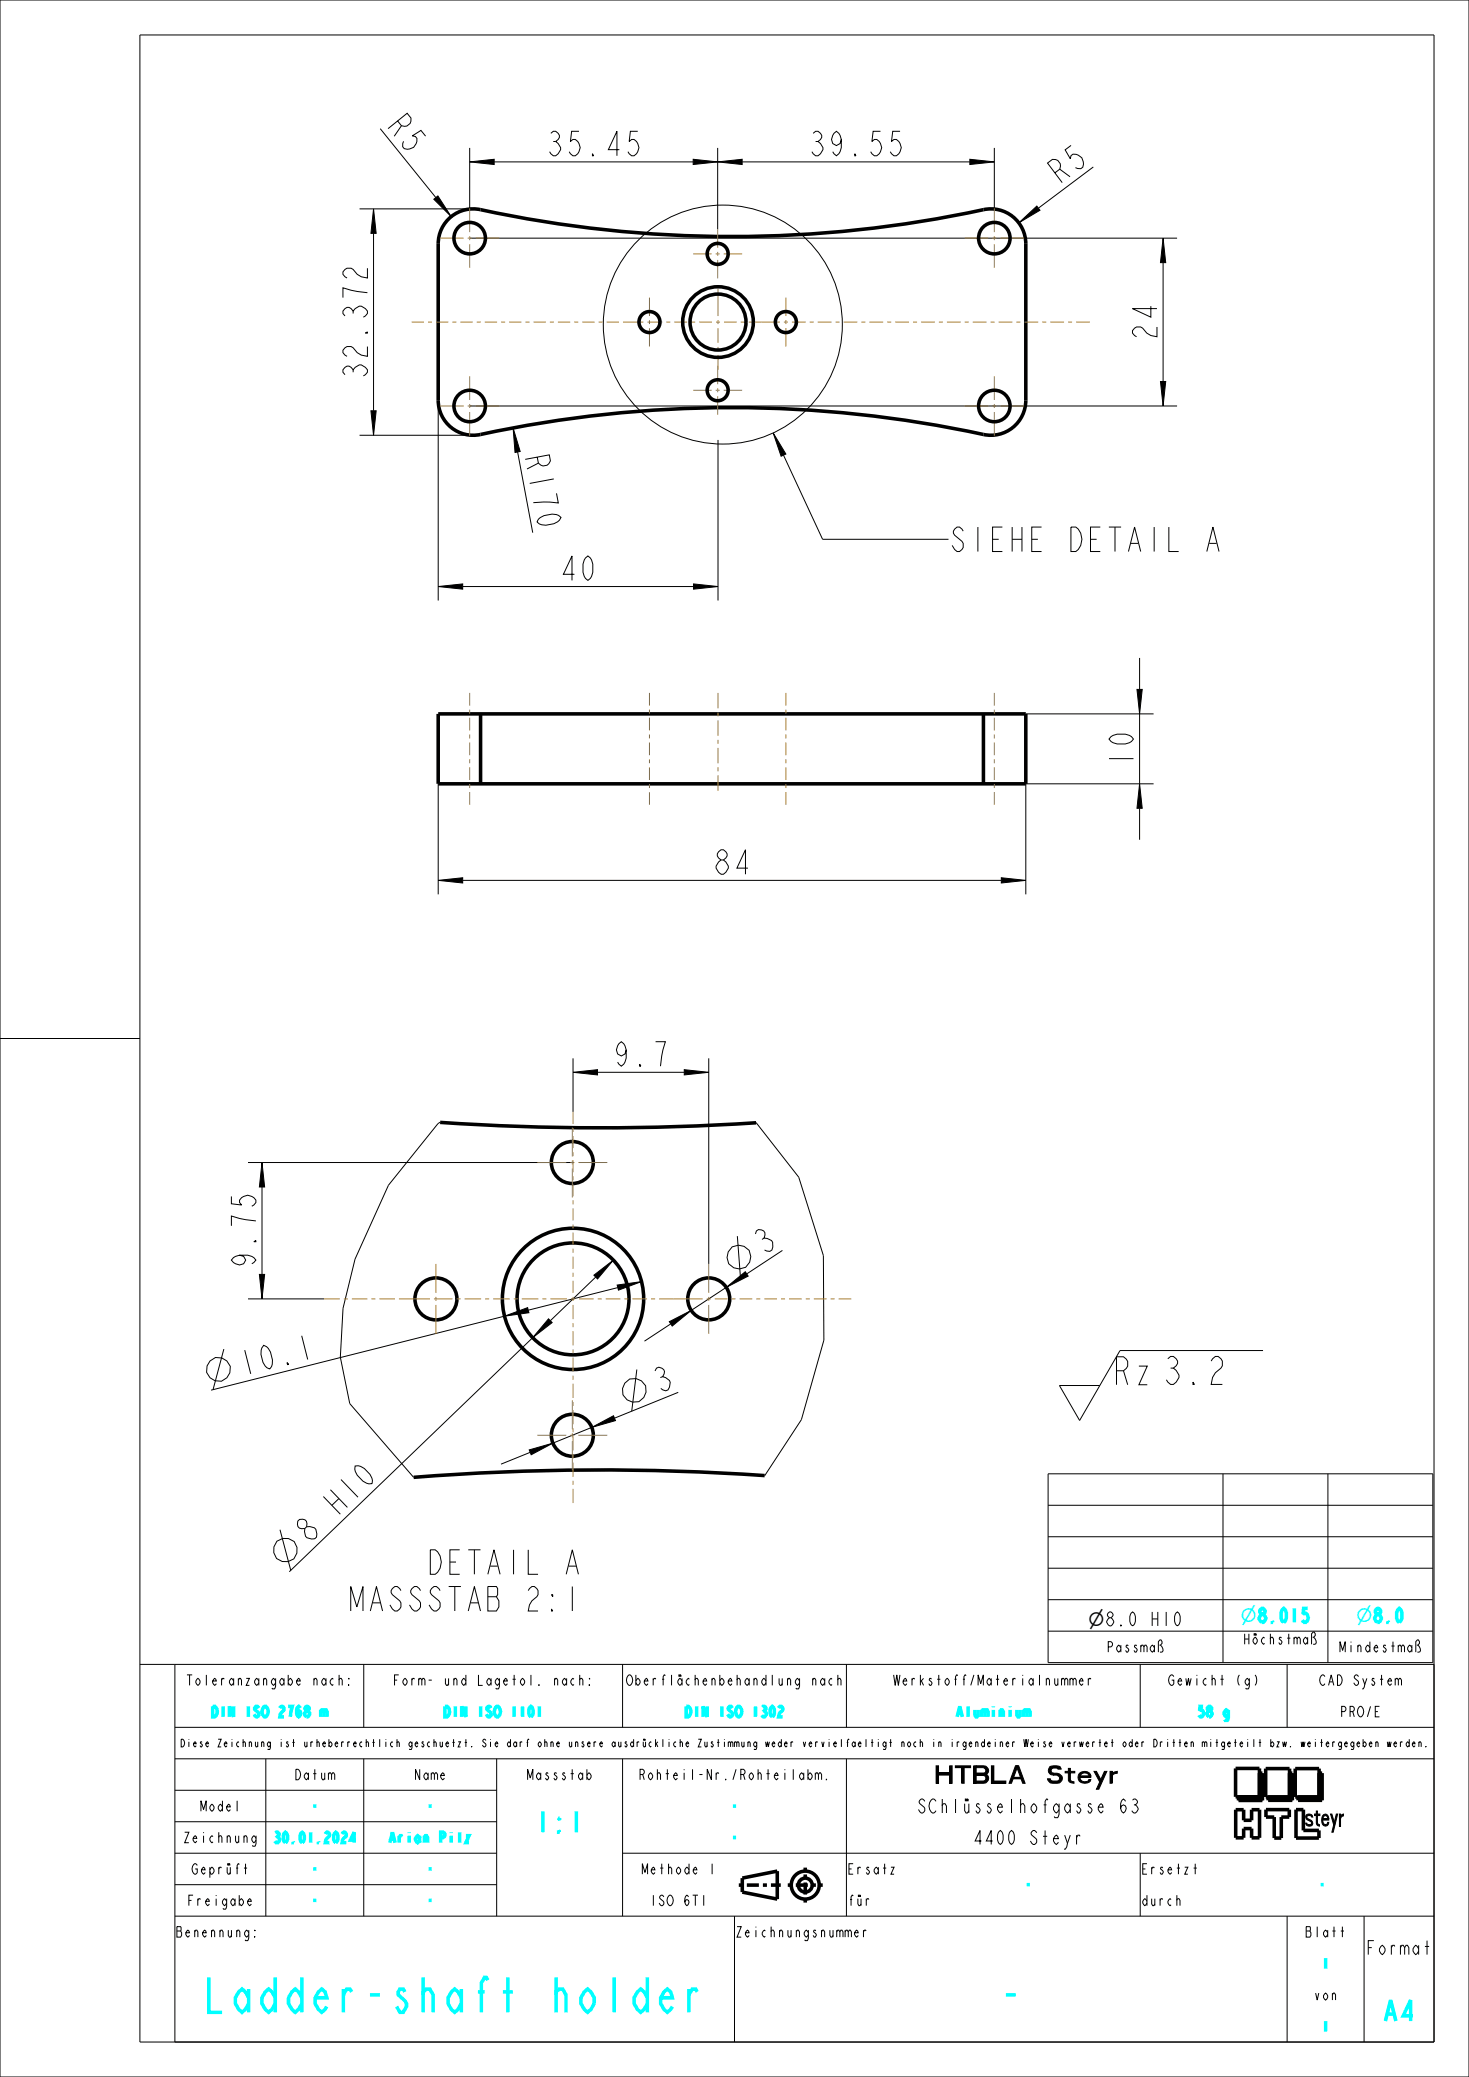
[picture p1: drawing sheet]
<svg xmlns="http://www.w3.org/2000/svg" width="210mm" height="297mm" viewBox="0 0 210 297" stroke-linecap="round" stroke-linejoin="round" font-family="sans-serif">
<path d="M105.6 269.6h6M112.6 269.6h5M115.1 272.1v-5" fill="none" stroke="#000" stroke-width=".51" stroke-dasharray=".6 .6 1.7 .6" stroke-linecap="butt"/>
<g fill="none" stroke="#000" stroke-width=".51">
<path d="M64 31.4a5 5 0 0 1 4.7-1.4 170.9 170.9 0 0 0 72.5-.1 5 5 0 0 1 5.4 5v22.3a5 5 0 0 1-6 4.9 170.9 170.9 0 0 0-72.5 .1 5 5 0 0 1-5.5-5v-22.3a5 5 0 0 1 1.4-3.5zM62.6 102.1h84v10h-84zM68.7 102.1v10M140.6 102.1v10M62.9 160.5a340 340 0 0 0 45.2 .1M109.3 211a340 340 0 0 0-50.2 .3M176.6 252.9h3.4v4h-3.4zM176.6 258.8h1.2v1.5h1.1v-1.5h1.2v4h-1.2v-1.3h-1.1v1.3h-1.2zM180 253.5h.5v4h-3.5v-.6M180.9 252.9h3.4v4.1h-3.4zM181 258.8h3.3v1h-1.1v3h-1v-3h-1.2zM184.3 253.5h.4v3.9h-3.4v-.4"/>
<path d="M185.2 252.9h3.4v4.1h-3.4zM186.3 258.8h-1v4h3.2M188.6 253.5h.4v3.9h-3.4v-.4M106.1 268.6l5-1v4l-5-1z"/>
<circle cx="81.8" cy="166.2" r="3"/>
<circle cx="62.3" cy="185.7" r="3"/>
<circle cx="81.9" cy="185.7" r="10.1"/>
<circle cx="81.9" cy="185.7" r="8"/>
<circle cx="101.3" cy="185.7" r="3"/>
<circle cx="81.8" cy="205.2" r="3"/>
<circle cx="115.1" cy="269.6" r="2"/>
<circle cx="115.1" cy="269.6" r="1"/>
</g>
<g fill="none" stroke="#000" stroke-width=".14">
<path d="M0 0h210v297h-210zM20 5h185v287h-185zM54.4 18.4l7.9 9.9M51.4 29.9h16.2M53.4 29.9l.4 3.5h-.8zM53.4 33.4v25.3M62 28.5l.6-.5 1.9 3zM67.1 23.2l3.5-.4v.7zM67.1 21.2v8.6M67.1 34.1h101.2M70.6 23.2h28.5M99.1 22.8l3.5 .4-3.5 .3z"/>
<path d="M102.6 23.2l3.5-.4v.7zM102.6 21.2v11.6M106.1 23.2h32.5M138.6 22.8l3.5 .4-3.5 .3zM142.1 21.2v8.6M145.6 31.9l2.6-2.4 .5 .6zM156.3 23.9l-7.9 5.9M166.3 34.1l.3 3.5h-.7zM166.3 37.6v17M53 58.7h.8l-.4 3.5zM62.6 57.2v28.7M67.1 58.1h101.2"/>
<path d="M165.9 54.6h.7l-.3 3.5zM51.4 62.2h16.2M73.4 61.2l1 3.4-.8 .1zM74 64.6l2.2 11.6M102.6 62.9v23M62.6 83.9l3.5-.4v.7zM66.1 83.9h33M99.1 83.5l3.5 .4-3.5 .3zM162.5 98.6h.8l-.4 3.5zM162.9 94.1v4.5M62.6 112.1v15.8M146.6 102.1h18.3"/>
<path d="M162.9 112.1l.4 3.5h-.8zM162.9 102.1v10M162.9 115.6v4.5M164.9 112.1h-18.3v15.8M62.6 125.9l3.5-.4v.8zM66.1 125.9h77M143.1 125.5l3.5 .4-3.5 .4zM0 148.5h20M81.9 153.3l3.5-.3v.7zM81.9 151.3v7.7M85.4 153.3h12.4M97.8 153l3.5 .3-3.5 .4z"/>
<path d="M101.3 151.3v29.4M35.5 166.2h46.3M37.5 166.2l.3 3.5h-.7zM37.5 169.7v12.5M62.9 160.5l-.3 .2-7.1 8.8-4.7 10.5-1.8 7.1-.3 7 1.3 6.6 9.1 10.6M105.4 176.8l.5 5.9M108.1 160.5l6.1 7.8 3.5 11.2 .1 12.1-3.2 11.4-5.3 8M111.9 178.8l-5.2 3.4M32 192.9l-1.5 5.8M35.5 185.7h10.9M37.1 182.2h.7l-.3 3.5zM72.1 188.2l3.3-1.2 .2 .7z"/>
<path d="M72.1 188.2l-41.9 10.6M76.2 191.3l-34.8 33.5M78.4 188.6l.5 .5-2.7 2.2zM84.9 182.3l2.8-2.1-2.3 2.7zM85.2 182.6l-6.5 6.3M88.2 183.8l3.5-.5-3.3 1.2zM88.3 184.1l-12.8 3.2M91 195.8l-.7 6M95.7 189l3.1-1.6-2.7 2.2zM95.9 189.3l-3.8 2.5M97 199.1l-9.2 3.7M103.8 184.1l2.7-2.3 .5 .7z"/>
<path d="M103.8 184.1l-5 3.3M40 218.7l1.6 5.9M75.7 207.3l3.3-.9-3.1 1.6zM75.8 207.7l-4.2 1.7M84.6 204.1l3.1-1.7 .3 .7zM84.6 204.1l-5.6 2.3M149.8 210.7h55v27h-55zM149.8 215.2h55M149.8 219.7h55M174.8 210.7v27M189.8 210.7v27M20 238h185"/>
<path d="M25 238v54M52 238v9M89 238v9M121 238v9M149.8 224.2h55M149.8 228.7h55M149.8 233.2h55M163 238v9M184 238v9M25 247h180M25 251.5h180M25 256h46"/>
<path d="M38 251.5v22.5M52 251.5v22.5M71 251.5v22.5M89 251.5v22.5M121 251.5v22.5M177.1 256.9l-.1 .1M177.2 256.9l-.2 .2M177.3 256.9l-.3 .3M177.4 256.9l-.4 .4M177.5 256.9l-.5 .5M177.6 256.9l-.6 .5M177.6 256.9l-.5 .6"/>
<path d="M177.7 256.9l-.5 .6M177.8 256.9l-.5 .6M177.9 256.9l-.5 .6M178 256.9l-.5 .6M178.1 256.9l-.5 .6M178.2 256.9l-.5 .6M178.3 256.9l-.5 .6M178.4 256.9l-.6 .6M178.5 256.9l-.6 .6M178.5 256.9l-.5 .6M178.6 256.9l-.5 .6M178.7 256.9l-.5 .6"/>
<path d="M178.8 256.9l-.5 .6M178.9 256.9l-.5 .6M179 256.9l-.5 .6M179.1 256.9l-.5 .6M179.2 256.9l-.5 .6M179.3 256.9l-.6 .6M179.4 256.9l-.6 .6M179.4 256.9l-.5 .6M179.5 256.9l-.5 .6M179.6 256.9l-.5 .6M179.7 256.9l-.5 .6M179.8 256.9l-.5 .6"/>
<path d="M179.9 256.9l-.5 .6M180 256.9l-.5 .6M180.1 253.5l-.1 .1M180.2 253.5l-.2 .2M180.3 253.5l-.3 .3M180.4 253.5l-.4 .4M180.5 257.4v.1M180.5 257.3l-.1 .2M180.5 257.3l-.2 .2M180.5 257.2l-.3 .3M180.5 257.1l-.4 .4M180.5 257l-.5 .5"/>
<path d="M180.5 256.9l-.6 .6M180.5 256.8l-.7 .7M180.5 256.7l-.8 .8M180.5 256.6l-.9 .9M180.5 256.5l-.9 1M180.5 256.4l-.5 .5M180.5 256.4l-.5 .4M180.5 256.3l-.5 .4M180.5 256.2l-.5 .4M180.5 256.1l-.5 .4M180.5 256l-.5 .4M180.5 255.9l-.5 .4"/>
<path d="M180.5 255.8l-.5 .4M180.5 255.7l-.5 .5M180.5 255.6l-.5 .5M180.5 255.6l-.5 .4M180.5 255.5l-.5 .4M180.5 255.4l-.5 .4M180.5 255.3l-.5 .4M180.5 255.2l-.5 .4M180.5 255.1l-.5 .4M180.5 255l-.5 .4M180.5 254.9l-.5 .4M180.5 254.8l-.5 .5"/>
<path d="M180.5 254.7l-.5 .5M180.5 254.7l-.5 .4M180.5 254.6l-.5 .4M180.5 254.5l-.5 .4M180.5 254.4l-.5 .4M180.5 254.3l-.5 .4M180.5 254.2l-.5 .4M180.5 254.1l-.5 .4M180.5 254l-.5 .5M180.5 253.9l-.5 .5M180.5 253.8l-.5 .5M180.5 253.8l-.5 .4"/>
<path d="M180.5 253.7l-.5 .4M180.5 253.6l-.5 .4M181.3 257h.1M181.4 257l-.1 .1M181.5 257l-.2 .2M181.6 257l-.3 .2M181.7 257l-.4 .3M181.8 257l-.5 .4M181.9 257l-.5 .4M181.9 257l-.4 .4M182 257l-.4 .4M182.1 257l-.5 .4"/>
<path d="M182.2 257l-.5 .4M182.3 257l-.5 .4M182.4 257l-.5 .4M182.5 257l-.5 .4M182.6 257l-.5 .4M182.7 257l-.5 .4M182.7 257l-.4 .4M182.8 257l-.4 .4M182.9 257l-.5 .4M183 257l-.5 .4M183.1 257l-.5 .4M183.2 257l-.5 .4"/>
<path d="M183.3 257l-.5 .4M183.4 257l-.5 .4M183.5 257l-.5 .4M183.6 257l-.5 .4M183.6 257l-.4 .4M183.7 257l-.4 .4M183.8 257l-.5 .4M183.9 257l-.5 .4M184 257l-.5 .4M184.1 257l-.5 .4M184.2 257l-.5 .4M184.3 257l-.5 .4"/>
<path d="M184.4 253.5l-.1 .1M184.5 253.5l-.2 .2M184.6 253.5l-.3 .3M184.7 253.5l-.4 .4M184.7 257.4h.1M184.7 257.3l-.1 .1M184.7 257.2l-.2 .2M184.7 257.1l-.3 .3M184.7 257l-.4 .4M184.7 256.9l-.5 .5M184.7 256.8l-.5 .6M184.7 256.8l-.6 .6"/>
<path d="M184.7 256.7l-.7 .7M184.7 256.6l-.8 .8M184.7 256.5l-.4 .4M184.7 256.4l-.4 .4M184.7 256.3l-.4 .4M184.7 256.2l-.4 .4M184.7 256.1l-.4 .4M184.7 256l-.4 .4M184.7 255.9l-.4 .4M184.7 255.8l-.4 .4M184.7 255.7l-.4 .4M184.7 255.6l-.4 .4"/>
<path d="M184.7 255.5l-.4 .4M184.7 255.4l-.4 .4M184.7 255.3l-.4 .4M184.7 255.2l-.4 .4M184.7 255.1l-.4 .4M184.7 255l-.4 .5M184.7 255l-.4 .4M184.7 254.9l-.4 .4M184.7 254.8l-.4 .4M184.7 254.7l-.4 .4M184.7 254.6l-.4 .4M184.7 254.5l-.4 .4"/>
<path d="M184.7 254.4l-.4 .4M184.7 254.3l-.4 .4M184.7 254.2l-.4 .4M184.7 254.1l-.4 .5M184.7 254.1l-.4 .4M184.7 254l-.4 .4M184.7 253.9l-.4 .4M184.7 253.8l-.4 .4M184.7 253.7l-.4 .4M184.7 253.6l-.4 .4M185.6 257h.1M185.7 257l-.1 .1"/>
<path d="M185.8 257l-.2 .2M185.9 257l-.3 .3M186 257l-.4 .4M186.1 257l-.5 .4M186.2 257l-.5 .4M186.2 257l-.4 .4M186.3 257l-.4 .4M186.4 257l-.4 .4M186.5 257l-.5 .4M186.6 257l-.5 .4M186.7 257l-.5 .4M186.8 257l-.5 .4"/>
<path d="M186.9 257l-.5 .4M187 257l-.5 .4M187.1 257l-.5 .4M187.1 257l-.4 .4M187.2 257l-.4 .4M187.3 257l-.5 .4M187.4 257l-.5 .4M187.5 257l-.5 .4M187.6 257l-.5 .4M187.7 257l-.5 .4M187.8 257l-.5 .4M187.9 257l-.5 .4"/>
<path d="M188 257l-.5 .4M188 257l-.4 .4M188.1 257l-.4 .4M188.2 257l-.5 .4M188.3 257l-.5 .4M188.4 257l-.5 .4M188.5 257l-.5 .4M188.6 253.5v.1M188.7 253.5l-.1 .2M188.8 253.5l-.2 .2M188.9 253.5l-.3 .3M188.9 253.5l-.3 .4"/>
<path d="M189 257.4h.1M189 257.3l-.1 .1M189 257.3l-.2 .1M189 257.2l-.3 .2M189 257.1l-.4 .3M189 257l-.4 .4M189 256.9l-.5 .5M189 256.8l-.6 .6M189 256.7l-.7 .7M189 256.6l-.8 .8M189 256.5l-.9 .9M189 256.4l-.4 .5"/>
<path d="M189 256.4l-.4 .4M189 256.3l-.4 .4M189 256.2l-.4 .4M189 256.1l-.4 .4M189 256l-.4 .4M189 255.9l-.4 .4M189 255.8l-.4 .5M189 255.7l-.4 .5M189 255.6l-.4 .5M189 255.5l-.4 .5M189 255.5l-.4 .4M189 255.4l-.4 .4"/>
<path d="M189 255.3l-.4 .4M189 255.2l-.4 .4M189 255.1l-.4 .4M189 255l-.4 .4M189 254.9l-.4 .5M189 254.8l-.4 .5M189 254.7l-.4 .5M189 254.7l-.4 .4M189 254.6l-.4 .4M189 254.5l-.4 .4M189 254.4l-.4 .4M189 254.3l-.4 .4"/>
<path d="M189 254.2l-.4 .4M189 254.1l-.4 .4M189 254l-.4 .5M189 253.9l-.4 .5M189 253.8l-.4 .5M189 253.8l-.4 .4M189 253.7l-.4 .4M189 253.6l-.4 .4M25 260.5h46M25 265h46M25 269.5h46M25 274h180"/>
<path d="M89 265h116M105 274v18M163 265v9M184 274v18M195 274v18"/>
<circle cx="103.3" cy="46.4" r="17.1"/>
<circle cx="105.6" cy="179.8" r="1.72"/>
<circle cx="31.2" cy="195.8" r="1.72"/>
<circle cx="90.6" cy="198.8" r="1.72"/>
<circle cx="40.8" cy="221.7" r="1.72"/>
</g>
<g fill="#000">
<path d="M53.4 29.9l.4 3.5h-.8zM62 28.5l.6-.5 1.9 3zM67.1 23.2l3.5-.4v.7zM102.6 23.2l3.5-.4v.7zM99.1 22.8l3.5 .4-3.5 .3zM138.6 22.8l3.5 .4-3.5 .3zM145.6 31.9l2.6-2.4 .5 .6zM166.3 34.1l.3 3.5h-.7zM165.9 54.6h.7l-.3 3.5zM53 58.7h.8l-.4 3.5zM73.4 61.2l1 3.4-.8 .1zM62.6 83.9l3.5-.4v.7z"/>
<path d="M99.1 83.5l3.5 .4-3.5 .3zM162.9 112.1l.4 3.5h-.8zM162.5 98.6h.8l-.4 3.5zM62.6 125.9l3.5-.4v.8zM143.1 125.5l3.5 .4-3.5 .4zM81.9 153.3l3.5-.3v.7zM97.8 153l3.5 .3-3.5 .4zM37.5 166.2l.3 3.5h-.7zM37.1 182.2h.7l-.3 3.5zM72.1 188.2l3.3-1.2 .2 .7zM78.4 188.6l.5 .5-2.7 2.2zM84.9 182.3l2.8-2.1-2.3 2.7z"/>
<path d="M88.2 183.8l3.5-.5-3.3 1.2zM95.7 189l3.1-1.6-2.7 2.2zM103.8 184.1l2.7-2.3 .5 .7zM75.7 207.3l3.3-.9-3.1 1.6zM84.6 204.1l3.1-1.7 .3 .7z"/>
</g>
<!-- layer: ACHSEN -->
<g fill="none" stroke="#aa8137" stroke-width=".14">
<path d="M62.9 34.1h3.4M66.9 34.1h.5M67.1 29.8v3.4M67.1 33.8v.5M67.1 34.9v3.4M68 34.1h3.4M99.1 36.3h2.6M102.3 36.3h.6M102.6 32.8v2.6M102.6 36v.6M102.6 37.2v2.6M103.5 36.3h2.6"/>
<path d="M137.9 34.1h3.4M141.9 34.1h.5M142.1 29.8v3.4M142.1 33.8v.5M142.1 34.9v3.4M143 34.1h3.4M58.8 46.1h1.8M61.2 46.1h.6M62.3 46.1h1.8M62.9 58.1h3.4M64.7 46.1h.5M65.8 46.1h1.8"/>
<path d="M66.9 58.1h.5M67.1 53.8v3.4M67.1 57.8v.5M67.1 58.9v3.4M68 58.1h3.4M68.2 46.1h.5M69.3 46.1h1.8M71.6 46.1h.6M72.8 46.1h1.7M75.1 46.1h.6M76.3 46.1h1.7M78.6 46.1h.6"/>
<path d="M79.8 46.1h1.7M82.1 46.1h.6M83.2 46.1h1.8M85.6 46.1h.5M86.7 46.1h1.8M89.1 46.1h2.9M92.6 46.1h2.1M92.8 42.6v2.6M92.8 45.8v.5M92.8 46.9v2.7M95.2 46.1h.6M96.4 46.1h1.8"/>
<path d="M98.8 46.1h.6M99.1 55.8h2.6M100 46.1h1.8M102.3 55.8h.6M102.4 46.1h.5M102.6 52.3v2.6M102.6 55.5v.6M102.6 56.7v2.6M102.6 41.3v3.9M102.6 45.8v.5M102.6 46.9v2.1M102.6 49.6v.6"/>
<path d="M102.6 50.8v2.1M103.5 55.8h2.6M103.5 46.1h1.8M105.9 46.1h.6M107 46.1h4.5M112.1 46.1h.5M112.3 42.6v2.6M112.3 45.8v.5M112.3 46.9v2.7M113.2 46.1h2M115.8 46.1h.5M116.9 46.1h2"/>
<path d="M119.4 46.1h.6M120.6 46.1h2M123.1 46.1h.6M124.3 46.1h2M126.8 46.1h.6M128 46.1h1.9M130.5 46.1h.6M131.7 46.1h1.9M134.2 46.1h.6M135.4 46.1h1.9M137.9 58.1h3.4M137.9 46.1h.6"/>
<path d="M139.1 46.1h1.9M141.6 46.1h.6M141.9 58.1h.5M142.1 53.8v3.4M142.1 57.8v.5M142.1 58.9v3.4M142.8 46.1h1.9M143 58.1h3.4M145.3 46.1h.6M146.4 46.1h2M149 46.1h.6M150.1 46.1h2"/>
<path d="M152.7 46.1h.6M153.8 46.1h2M67.1 99.1v1.8M92.8 99.1v1.8M102.6 99.1v2.2M112.3 99.1v1.8M142.1 99.1v1.8M67.1 101.5v.6M67.1 102.6v1.8M67.1 105v.6M67.1 106.2v1.8M67.1 108.6v.5"/>
<path d="M67.1 109.7v1.8M67.1 112.1v.6M67.1 113.3v1.8M92.8 101.5v.6M92.8 102.6v1.8M92.8 105v.6M92.8 106.2v1.8M92.8 108.6v.5M92.8 109.7v1.8M92.8 112.1v.6M92.8 113.3v1.8M102.6 101.9v.5"/>
<path d="M102.6 103v2.2M102.6 105.8v.6M102.6 106.9v2.3M102.6 109.7v.6M102.6 110.9v2.2M112.3 101.5v.6M112.3 102.6v1.8M112.3 105v.6M112.3 106.2v1.8M112.3 108.6v.5M112.3 109.7v1.8M112.3 112.1v.6"/>
<path d="M112.3 113.3v1.8M142.1 101.5v.6M142.1 102.6v1.8M142.1 105v.6M142.1 106.2v1.8M142.1 108.6v.5M142.1 109.7v1.8M142.1 112.1v.6M142.1 113.3v1.8M81.9 159v1.7M76.8 166.2h4.2M81.5 166.2h.6"/>
<path d="M81.8 161.2v4.2M81.8 165.9v.6M81.8 167.1v4.1M81.9 161.3v.6M81.9 162.4v1.8M81.9 164.7v.6M81.9 165.9v1.7M81.9 168.2v.6M81.9 169.3v1.8M81.9 171.6v.6M81.9 172.8v1.7M81.9 175.1v.6"/>
<path d="M81.9 176.2v1.8M81.9 178.5v.6M81.9 179.7v1.7M82.7 166.2h4.1M46.4 185.7h2.2M49.2 185.7h.5M50.3 185.7h2.2M53.1 185.7h.6M54.2 185.7h2.3M57 185.7h4.5M62 185.7h2.7M62.3 180.7v4.2"/>
<path d="M62.3 185.4v.6M62.3 186.6v4.1M65.3 185.7h.5M66.4 185.7h2.4M69.4 185.7h.5M70.5 185.7h2.4M73.4 185.7h.6M74.6 185.7h2.4M77.5 185.7h.6M78.7 185.7h2.4M81.6 185.7h.6M81.9 182v.6"/>
<path d="M81.9 183.1v1.8M81.9 185.4v.6M81.9 186.6v2M81.9 189.2v.6M81.9 190.4v2M81.9 193v.5M81.9 194.1v2M81.9 196.7v.6M81.9 197.9v2M82.8 185.7h2.1M85.4 185.7h.6M86.6 185.7h2.1"/>
<path d="M89.3 185.7h.5M90.4 185.7h2.1M93.1 185.7h.6M94.2 185.7h6.3M101 185.7h.6M101.3 180.7v4.2M101.3 185.4v.6M101.3 186.6v4.1M102.2 185.7h1.8M104.6 185.7h.5M105.7 185.7h1.8M108.1 185.7h.6"/>
<path d="M109.3 185.7h1.8M111.7 185.7h.5M112.8 185.7h1.8M115.2 185.7h.6M116.3 185.7h1.9M118.7 185.7h.6M119.9 185.7h1.8M76.8 205.2h4.2M81.5 205.2h.6M81.8 200.2v4.2M81.8 204.9v.6M81.8 206.1v4.1"/>
<path d="M81.9 200.5v.6M81.9 201.6v2.1M81.9 204.2v.6M81.9 205.4v2M81.9 208v.6M81.9 209.1v2.1M81.9 211.7v.6M81.9 212.9v2M82.7 205.2h4.1"/>
</g>
<g fill="none" stroke="#000" stroke-width=".51">
<circle cx="67.1" cy="34.1" r="2.25"/>
<circle cx="102.6" cy="36.3" r="1.5"/>
<circle cx="142.1" cy="34.1" r="2.25"/>
<circle cx="67.1" cy="58.1" r="2.25"/>
<circle cx="92.8" cy="46.1" r="1.5"/>
<circle cx="102.6" cy="55.8" r="1.5"/>
<circle cx="102.6" cy="46.1" r="5.1"/>
<circle cx="102.6" cy="46.1" r="4"/>
<circle cx="112.3" cy="46.1" r="1.5"/>
<circle cx="142.1" cy="58.1" r="2.25"/>
</g>
<!-- layer: ZEICH_ELEMENTE -->
<path d="M110.5 61.9l1.8 3-.6 .3zM112 65.1l5.6 12h18M180.6 193.1h-20.5l-5.8 10-2.9-5h5.8M25.9 248.7a.55 .55 0 0 1 .5 .6 .55 .55 0 0 1-.5 .5zM85.7 249.3h.4l-.1-.2a.41 .41 0 0 0-.3 .3 .41 .41 0 0 0 .3 .4l.1-.2M87.9 249.3l-.2-.2a.41 .41 0 0 0-.2 .3 .41 .41 0 0 0 .2 .4l.2-.3M150 249.3h.4l-.2-.2a.41 .41 0 0 0-.2 .3 .41 .41 0 0 0 .2 .4l.2-.2M203.8 249.7l.1 .1z" fill="none" stroke="#000" stroke-width=".14"/>
<path d="M143.8 285.3h1.4" fill="none" stroke="#0ff" stroke-width=".51"/>
<path d="M110.5 61.9l1.8 3-.6 .3z" fill="#000"/>
<text font-size="6.5" fill="#0ff" x="29.8" y="287.8">Ladder-shaft holder</text>
<text font-size="5.2" x="158.8" y="198">Rz 3.2</text>
<g font-size="4.6">
<text x="77.9" y="22.3">35.45</text>
<text x="115.4" y="22.3">39.55</text>
<text x="151.3" y="26.5" transform="rotate(-37 151.3 26.5)">R5</text>
<text x="165.4" y="48.9" transform="rotate(-90 165.4 48.9)">24</text>
<text x="52.5" y="54.5" transform="rotate(-90 52.5 54.5)">32.372</text>
<text x="75" y="65" transform="rotate(79 75 65)">R170</text>
<text x="79.8" y="83">40</text>
<text x="135.6" y="78.9">SIEHE DETAIL</text>
<text x="172" y="78.9">A</text>
<text x="162" y="109.9" transform="rotate(-90 162 109.9)">10</text>
<text x="101.8" y="125">84</text>
<text x="87.4" y="152.5">9.7</text>
<text x="109" y="179.6" transform="rotate(-33 109 179.6)">3</text>
<text x="36.6" y="181.6" transform="rotate(-90 36.6 181.6)">9.75</text>
<text x="34.5" y="196.8" transform="rotate(-14 34.5 196.8)">10.1</text>
<text x="61.3" y="225.1">DETAIL A</text>
<text x="50.2" y="230.4">MASSSTAB 2:1</text>
</g>
<g font-size="4.5">
<text x="55" y="17.9" transform="rotate(51 55 17.9)">R5</text>
<text x="94" y="199.3" transform="rotate(-22 94 199.3)">3</text>
<text x="44.1" y="220.9" transform="rotate(-44 44.1 220.9)">8 H10</text>
</g>
<g font-size="3.9" fill="#0ff">
<text x="76.5" y="262">1:1</text>
<text x="197.7" y="289">A4</text>
</g>
<g font-size="3.3">
<text x="132.3" y="255">HTBLA</text>
<text x="148.3" y="255">Steyr</text>
<text x="186.7" y="261.1">steyr</text>
</g>
<g font-size="2.8">
<text x="155.6" y="232.5">⌀8.0 H10</text>
<text x="155.6" y="232.5">⌀</text>
</g>
<g font-size="2.8" fill="#0ff">
<text x="177.4" y="232">⌀8.015</text>
<text x="177.4" y="232">⌀</text>
<text x="193.9" y="232">⌀8.0</text>
<text x="193.9" y="232">⌀</text>
</g>
<g font-size="2.6">
<text x="131.4" y="259.3">SChlüsselhofgasse 63</text>
<text x="139.2" y="263.8">4400 Steyr</text>
<text x="195.3" y="279.5">Format</text>
</g>
<g font-size="2">
<text x="158.2" y="236.2">Passmaß</text>
<text x="177.9" y="235.1">Höchstmaß</text>
<text x="191.5" y="236.2">Mindestmaß</text>
<text x="26.8" y="241">Toleranzangabe nach:</text>
<text x="56.5" y="241">Form- und Lagetol. nach:</text>
<text x="89.8" y="241">Oberflächenbehandlung nach</text>
<text x="128" y="241">Werkstoff/Materialnummer</text>
<text x="167.1" y="241">Gewicht (g)</text>
<text x="188.7" y="241">CAD System</text>
<text x="191.6" y="245.5">PRO/E</text>
<text x="42.1" y="254.5">Datum</text>
<text x="59.2" y="254.5">Name</text>
<text x="75.3" y="254.5">Massstab</text>
<text x="91.5" y="254.5">Rohteil-Nr./Rohteilabm.</text>
<text x="26.2" y="263.5">Zeichnung</text>
<text x="28.6" y="259">Model</text>
<text x="27.4" y="268">Geprüft</text>
<text x="91.7" y="268">Methode I</text>
<text x="121.1" y="268">Ersatz</text>
<text x="163.1" y="268">Ersetzt</text>
<text x="26.8" y="272.5">Freigabe</text>
<text x="92.9" y="272.5">ISO 6T1</text>
<text x="121.1" y="272.5">für</text>
<text x="163.1" y="272.5">durch</text>
<text x="25.1" y="277">Benennung:</text>
<text x="105.1" y="277">Zeichnungsnummer</text>
<text x="186.6" y="277">Blatt</text>
<text x="187.7" y="286">von</text>
</g>
<g font-size="2" fill="#0ff">
<text x="30.3" y="245.5">DIN ISO 2768 m</text>
<text x="63.5" y="245.5">DIN ISO 1101</text>
<text x="98" y="245.5">DIN ISO 1302</text>
<text x="136.7" y="245.5">Aluminium</text>
<text x="171.2" y="245.5">58 g</text>
<text x="39.2" y="263.5">30.01.2024</text>
<text x="44.4" y="259">-</text>
<text x="55.7" y="263.5">Arian Pilz</text>
<text x="60.9" y="259">-</text>
<text x="104.4" y="259">-</text>
<text x="104.4" y="263.5">-</text>
<text x="44.4" y="268">-</text>
<text x="60.9" y="268">-</text>
<text x="44.4" y="272.5">-</text>
<text x="60.9" y="272.5">-</text>
<text x="146.4" y="270.3">-</text>
<text x="188.4" y="270.3">-</text>
<text x="188.9" y="281.5">1</text>
<text x="188.9" y="290.5">1</text>
</g>
<g font-size="1.4">
<text x="26.5" y="249.8">Diese Zeichnung ist urheberrechtlich geschuetzt. Sie darf ohne unsere</text>
<text x="88.1" y="249.8">ausdrückliche Zustimmung weder vervielfaeltigt noch in irgendeiner Weise</text>
<text x="152.2" y="249.8">verwertet oder Dritten mitgeteilt bzw. weitergegeben werden.</text>
</g>
</svg>
